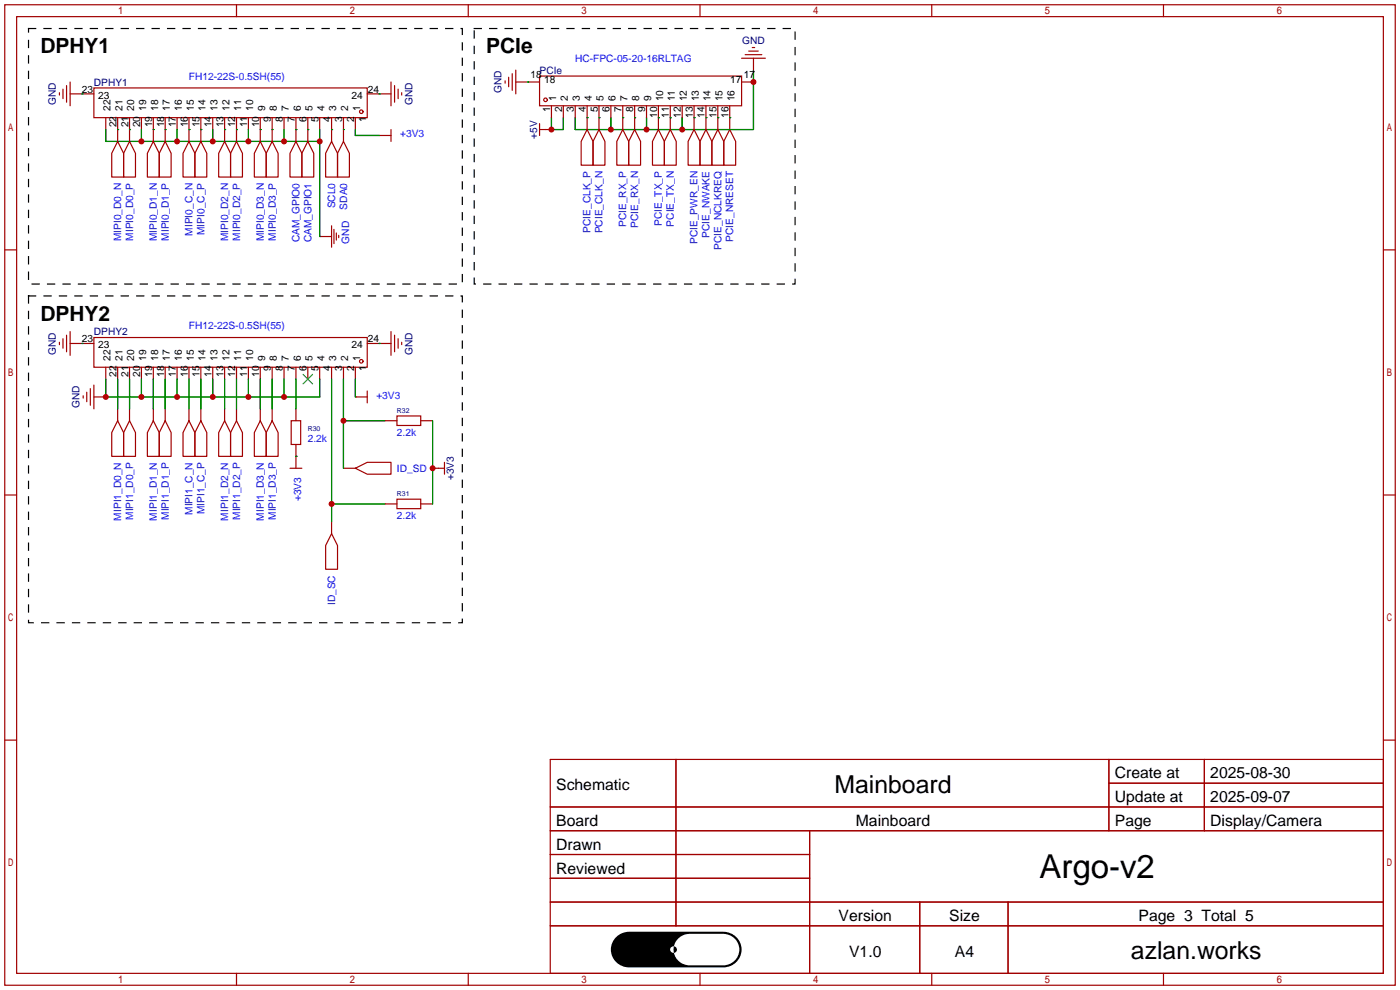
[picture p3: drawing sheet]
<svg xmlns="http://www.w3.org/2000/svg" width="299mm" height="212mm" viewBox="0 0 299 212" stroke-linecap="round" stroke-linejoin="round" font-family="sans-serif">
<g fill="none" stroke="#a10000" stroke-width=".25">
<path d="M1 1h297.2v209.6h-297.2zM3.6 3.6h292.1v204.4h-292.1zM50.5 1v2.6M100.1 1v2.6M149.6 1v2.6M199.1 1v2.6M248.7 1v2.6M1 53.4h2.6M295.7 53.4h2.5M1 105.8h2.6M295.7 105.8h2.5M1 158.2h2.6"/>
<path d="M295.7 158.2h2.5M117.6 162.3h178.1v45.7h-178.1zM117.6 172.5h178.1M117.6 177.5h178.1M144.5 162.3v35.6M173 177.5v30.5M237 162.3v15.2M237 167.4h58.7M257.4 162.3v15.2M117.6 182.6h55.4M117.6 192.8h178.1M117.6 187.7h55.4"/>
<path d="M117.6 197.9h178.1M196.6 192.8v15.2M215.4 192.8v15.2M50.5 208v2.6M100.1 208v2.6M149.6 208v2.6M199.1 208v2.6M248.7 208v2.6"/>
</g>
<path d="M131.7 200.3a4 4 0 0 1 2.8-1.2h20.1a3.8 3.8 0 0 1 3.9 3.8 3.8 3.8 0 0 1-3.9 3.9h-20.1a3.8 3.8 0 0 1-3.6-2.3 3.8 3.8 0 0 1 .8-4.2z" fill="#000"/>
<path d="M143.4 202.4l.6-.2v1.4a.71 .71 0 0 1-.7-.3 .71 .71 0 0 1 .1-.9zM145 200.6a3.5 3.5 0 0 1 2.4-1h7.1a3.4 3.4 0 0 1 3.5 3.3 3.4 3.4 0 0 1-3.5 3.4h-7.1a3.5 3.5 0 0 1-3.4-2.7 .71 .71 0 0 0 .7-.7 .71 .71 0 0 0-.7-.7l.2-.6z" fill="#fff"/>
<g fill="none" stroke="#a10000" stroke-width=".25">
<path d="M12.7 19.8v.5M13.5 19.1v2M14.2 18.3v3.5M15 17.5v5.1M20.1 18.8h58.4v6.3h-58.4zM83.6 17.5v5.1M84.3 18.3v3.5M85.1 19.1v2M85.9 19.8v.5M107.9 17.3v.5M108.7 16.5v2M109.5 15.7v3.6"/>
<path d="M110.2 17.5h5.1M110.2 15v5.1M115.3 16.3h43.2v6.3h-43.2zM158.5 12.4h5.1M158.5 17.5h2.5M159.3 11.7h3.5M160 10.9h2.1M160.8 10.2h.5M161 12.4v2.6M15 20.1h5.1M22.6 25.1v2.6M25.1 30.2l1.3 2.6v5h-2.5v-5z"/>
<path d="M25.1 25.1v5.1M27.7 30.2l1.3 2.6v5h-2.6v-5zM27.7 25.1v5.1M30.2 25.1v2.6M32.8 30.2l1.2 2.6v5h-2.5v-5zM32.8 25.1v5.1M35.3 30.2l1.3 2.6v5h-2.6v-5zM35.3 25.1v5.1M37.8 25.1v2.6M40.4 30.2l1.3 2.6v5h-2.6v-5zM40.4 25.1v5.1M42.9 30.2l1.3 2.6v5h-2.5v-5z"/>
<path d="M42.9 25.1v5.1M45.5 25.1v2.6M48 30.2l1.3 2.6v5h-2.6v-5zM48 25.1v5.1M50.5 30.2l1.3 2.6v5h-2.5v-5zM50.5 25.1v5.1M53.1 25.1v2.6M55.6 30.2l1.3 2.6v5h-2.5v-5zM55.6 25.1v5.1M58.2 30.2l1.2 2.6v5h-2.5v-5zM58.2 25.1v5.1M60.7 25.1v2.6"/>
<path d="M63.2 30.2l1.3 2.6v5h-2.5v-5zM63.2 25.1v5.1M65.8 30.2l1.3 2.6v5h-2.6v-5zM65.8 25.1v5.1M68.3 25.1v2.6M70.9 30.2l1.2 2.6v5h-2.5v-5zM70.9 25.1v5.1M73.4 30.2l1.3 2.6v5h-2.6v-5zM73.4 25.1v5.1M75.9 25.1v2.6M78.5 20.1h5.1M81 29h.1"/>
<path d="M81 29h2.6M83.6 27.7v2.5M115.3 27.7h2.6M115.3 26.4v2.6M117.9 22.6v2.5M120.4 22.6v2.5M122.9 22.6v2.5M125.5 27.7l1.2 2.5v5.1h-2.5v-5.1zM125.5 22.6v5.1M128 27.7l1.3 2.5v5.1h-2.6v-5.1zM128 22.6v5.1M130.6 22.6v2.5"/>
<path d="M133.1 27.7l1.3 2.5v5.1h-2.6v-5.1zM133.1 22.6v5.1M135.6 27.7l1.3 2.5v5.1h-2.5v-5.1zM135.6 22.6v5.1M138.2 22.6v2.5M140.7 27.7l1.3 2.5v5.1h-2.6v-5.1zM140.7 22.6v5.1M143.3 27.7l1.2 2.5v5.1h-2.5v-5.1zM143.3 22.6v5.1M145.8 22.6v2.5M148.3 27.7l1.3 2.5v5.1h-2.5v-5.1zM148.3 22.6v5.1"/>
<path d="M150.9 27.7l1.2 2.5v5.1h-2.5v-5.1zM150.9 22.6v5.1M153.4 27.7l1.3 2.5v5.1h-2.6v-5.1zM153.4 22.6v5.1M156 27.7l1.2 2.5v5.1h-2.5v-5.1zM156 22.6v5.1M68.3 50.5h.1M68.3 50.5h2.6M70.9 48.3v4.5M71.4 49v3.1M71.9 49.8v1.5M72.4 50.3v.5"/>
<path d="M12.7 73.2v.5M13.5 72.4v2M14.2 71.6v3.6M15 73.4h5.1M15 70.9v5M20.1 72.1h58.4v6.4h-58.4zM22.6 78.5v2.5M25.1 78.5v2.5M27.7 78.5v2.5M30.2 78.5v2.5M32.8 78.5v2.5M35.3 78.5v2.5"/>
<path d="M37.8 78.5v2.5M40.4 78.5v2.5M42.9 78.5v2.5M45.5 78.5v2.5M48 78.5v2.5M50.5 78.5v2.5M53.1 78.5v2.5M55.6 78.5v2.5M58.2 78.5v2.5M60.7 78.5v2.5M63.2 78.5v2.5M65.8 78.5v2.5"/>
<path d="M68.3 78.5v2.5M70.9 78.5v2.5M73.4 78.5v2.5M75.9 78.5v2.5M78.5 73.4h5.1M83.6 70.9v5M84.3 71.6v3.6M85.1 72.4v2M85.9 73.2v.5M17.8 84.6v.5M18.5 83.8v2.1M19.3 83.1v3.5"/>
<path d="M20.1 84.8h2.5M20.1 82.3v5.1M25.1 89.9l1.3 2.6v5h-2.5v-5zM25.1 87.4v2.5M27.7 89.9l1.3 2.6v5h-2.6v-5zM27.7 87.4v2.5M32.8 89.9l1.2 2.6v5h-2.5v-5zM32.8 87.4v2.5M35.3 89.9l1.3 2.6v5h-2.6v-5zM35.3 87.4v2.5M40.4 89.9l1.3 2.6v5h-2.6v-5zM40.4 87.4v2.5"/>
<path d="M42.9 89.9l1.3 2.6v5h-2.5v-5zM42.9 87.4v2.5M48 89.9l1.3 2.6v5h-2.6v-5zM48 87.4v2.5M50.5 89.9l1.3 2.6v5h-2.5v-5zM50.5 87.4v2.5M55.6 89.9l1.3 2.6v5h-2.5v-5zM55.6 87.4v2.5M58.2 89.9l1.2 2.6v5h-2.5v-5zM58.2 87.4v2.5M62.2 89.9h2.1v5.1h-2.1zM63.2 97.5h.1"/>
<path d="M63.2 87.4v2.5M63.2 95v5.1M75.9 84.8h.1M75.9 84.8h2.6M78.5 83.6v2.5M82.3 89.9h2.5M84.8 88.9h5.1v2h-5.1zM89.9 89.9h2.6M95 98.8v2.5M62 100.1h2.5M70.9 114l1.2 2.6v5.1h-2.5v-5.1zM70.9 111.5v2.5"/>
<path d="M73.4 100.1h2.5M75.9 100.1l2.6-1.3h5.1v2.5h-5.1zM82.3 107.7h2.5M84.8 106.7h5.1v2h-5.1zM89.9 107.7h2.6M92.5 100.1h2.5"/>
<circle cx="77.2" cy="23.9" r=".38"/>
<circle cx="116.6" cy="21.3" r=".38"/>
<circle cx="77.2" cy="77.2" r=".38"/>
</g>
<g fill="none" stroke="#008700" stroke-width=".25">
<path d="M112.8 17.5h.1M161 15v12.7h-38.1v-2.6M17.5 20.1h.1M22.6 27.7v2.5h45.7M25.1 27.7h.1M27.7 27.7h.1M30.2 27.7v2.5M32.8 27.7h.1M35.3 27.7h.1M37.8 27.7v2.5M40.4 27.7h.1M42.9 27.7h.1"/>
<path d="M45.5 27.7v2.5M48 27.7h.1M50.5 27.7h.1M53.1 27.7v2.5M55.6 27.7h.1M58.2 27.7h.1M60.7 27.7v2.5M63.2 27.7h.1M65.8 27.7h.1M68.3 27.7v22.8M70.9 27.7h.1M73.4 27.7h.1"/>
<path d="M75.9 27.7v1.3h5.1M81 20.1h.1M117.9 25.1v2.6h2.5v-2.6M125.5 25.1h.1M128 25.1h.1M130.6 25.1v2.6M133.1 25.1h.1M135.6 25.1h.1M138.2 25.1v2.6M140.7 25.1h.1M143.3 25.1h.1M145.8 25.1v2.6"/>
<path d="M148.3 25.1h.1M150.9 25.1h.1M153.4 25.1h.1M156 25.1h.1M17.5 73.4h.1M81 73.4h.1M22.6 81v3.8h45.7v-3.8M25.1 81v6.4M27.7 81v6.4M30.2 81v3.8M32.8 81v6.4M35.3 81v6.4"/>
<path d="M37.8 81v3.8M40.4 81v6.4M42.9 81v6.4M45.5 81v3.8M48 81v6.4M50.5 81v6.4M53.1 81v3.8M55.6 81v6.4M58.2 81v6.4M60.7 81v3.8M63.2 97.5h.1M63.2 81v6.4"/>
<path d="M70.9 81v30.5M73.4 89.9h8.9M73.4 81v19.1M75.9 81v3.8M92.5 89.9v17.8M70.9 107.7h11.4"/>
</g>
<path d="M64.8 80l2 2M66.8 80l-2 2" fill="none" stroke="#3c3" stroke-width=".25"/>
<path d="M6.1 6.1h92.7v54.6h-92.7zM101.3 6.1h68.6v54.6h-68.6zM6.1 63.2h92.7v69.9h-92.7z" fill="none" stroke="#000" stroke-width=".25" stroke-dasharray="1.5 1.8"/>
<g fill="#c00">
<circle cx="30.2" cy="30.2" r=".63"/>
<circle cx="37.8" cy="30.2" r=".63"/>
<circle cx="45.5" cy="30.2" r=".63"/>
<circle cx="53.1" cy="30.2" r=".63"/>
<circle cx="60.7" cy="30.2" r=".63"/>
<circle cx="68.3" cy="30.2" r=".63"/>
<circle cx="30.2" cy="84.8" r=".63"/>
<circle cx="22.6" cy="84.8" r=".63"/>
<circle cx="37.8" cy="84.8" r=".63"/>
<circle cx="45.5" cy="84.8" r=".63"/>
<circle cx="53.1" cy="84.8" r=".63"/>
<circle cx="60.7" cy="84.8" r=".63"/>
<circle cx="73.4" cy="89.9" r=".63"/>
<circle cx="70.9" cy="107.7" r=".63"/>
<circle cx="92.5" cy="100.1" r=".63"/>
<circle cx="117.9" cy="27.7" r=".63"/>
<circle cx="130.6" cy="27.7" r=".63"/>
<circle cx="138.2" cy="27.7" r=".63"/>
<circle cx="145.8" cy="27.7" r=".63"/>
<circle cx="161" cy="17.5" r=".63"/>
</g>
<text font-size="7.1" x="222.1" y="187.7">Argo-v2</text>
<g font-size="5.3">
<text x="178.4" y="169.4">Mainboard</text>
<text x="241.7" y="205">azlan.works</text>
</g>
<g font-size="4.5">
<text x="8.6" y="11.4">DPHY1</text>
<text x="103.9" y="11.4">PCIe</text>
<text x="8.6" y="68.5">DPHY2</text>
</g>
<g font-size="3.4">
<text x="238.3" y="166.4">Create at</text>
<text x="258.7" y="166.4">2025-08-30</text>
<text x="118.9" y="168.9">Schematic</text>
<text x="238.3" y="171.5">Update at</text>
<text x="258.7" y="171.5">2025-09-07</text>
<text x="118.9" y="176.5">Board</text>
<text x="182.9" y="176.5">Mainboard</text>
<text x="238.3" y="176.5">Page</text>
<text x="258.7" y="176.5">Display/Camera</text>
<text x="118.9" y="181.6">Drawn</text>
<text x="118.9" y="186.7">Reviewed</text>
<text x="179.2" y="196.9">Version</text>
<text x="202.9" y="196.9">Size</text>
<text x="243.4" y="196.9">Page 3 Total 5</text>
<text x="181.5" y="204.5">V1.0</text>
<text x="204.1" y="204.5">A4</text>
</g>
<g font-size="2.2" fill="#000080">
<text x="158.6" y="9.4">GND</text>
<text x="115.3" y="15.7">PCIe</text>
<text x="11.9" y="22.5" transform="rotate(-90 11.9 22.5)">GND</text>
<text x="20.1" y="18.3">DPHY1</text>
<text x="88.1" y="22.5" transform="rotate(-90 88.1 22.5)">GND</text>
<text x="107.2" y="19.9" transform="rotate(-90 107.2 19.9)">GND</text>
<text x="114.8" y="29.7" transform="rotate(-90 114.8 29.7)">+5V</text>
<text x="20.1" y="71.6">DPHY2</text>
<text x="11.9" y="75.8" transform="rotate(-90 11.9 75.8)">GND</text>
<text x="88.1" y="75.8" transform="rotate(-90 88.1 75.8)">GND</text>
<text x="17" y="87.2" transform="rotate(-90 17 87.2)">GND</text>
<text x="97" y="102.6" transform="rotate(-90 97 102.6)">+3V3</text>
</g>
<g font-size="2.2" fill="#00f">
<text x="40.4" y="17">FH12-22S-0.5SH(55)</text>
<text x="122.9" y="13.2">HC-FPC-05-20-16RLTAG</text>
<text x="85.5" y="29.4">+3V3</text>
<text x="71.6" y="44.6" transform="rotate(-90 71.6 44.6)">SCL0</text>
<text x="74.2" y="44.8" transform="rotate(-90 74.2 44.8)">SDA0</text>
<text x="25.9" y="51.6" transform="rotate(-90 25.9 51.6)">MIPI0_D0_N</text>
<text x="28.4" y="51.4" transform="rotate(-90 28.4 51.4)">MIPI0_D0_P</text>
<text x="33.5" y="51.6" transform="rotate(-90 33.5 51.6)">MIPI0_D1_N</text>
<text x="36.1" y="51.4" transform="rotate(-90 36.1 51.4)">MIPI0_D1_P</text>
<text x="41.1" y="50.3" transform="rotate(-90 41.1 50.3)">MIPI0_C_N</text>
<text x="43.7" y="50.2" transform="rotate(-90 43.7 50.2)">MIPI0_C_P</text>
<text x="48.8" y="51.6" transform="rotate(-90 48.8 51.6)">MIPI0_D2_N</text>
<text x="51.3" y="51.4" transform="rotate(-90 51.3 51.4)">MIPI0_D2_P</text>
<text x="56.4" y="51.6" transform="rotate(-90 56.4 51.6)">MIPI0_D3_N</text>
<text x="58.9" y="51.4" transform="rotate(-90 58.9 51.4)">MIPI0_D3_P</text>
<text x="64" y="51.8" transform="rotate(-90 64 51.8)">CAM_GPIO0</text>
<text x="66.5" y="51.8" transform="rotate(-90 66.5 51.8)">CAM_GPIO1</text>
<text x="74.6" y="52.1" transform="rotate(-90 74.6 52.1)">GND</text>
<text x="126.2" y="49.7" transform="rotate(-90 126.2 49.7)">PCIE_CLK_P</text>
<text x="128.8" y="49.9" transform="rotate(-90 128.8 49.9)">PCIE_CLK_N</text>
<text x="133.9" y="48.5" transform="rotate(-90 133.9 48.5)">PCIE_RX_P</text>
<text x="136.4" y="48.7" transform="rotate(-90 136.4 48.7)">PCIE_RX_N</text>
<text x="141.5" y="48.3" transform="rotate(-90 141.5 48.3)">PCIE_TX_P</text>
<text x="144" y="48.4" transform="rotate(-90 144 48.4)">PCIE_TX_N</text>
<text x="149.1" y="52.2" transform="rotate(-90 149.1 52.2)">PCIE_PWR_EN</text>
<text x="151.6" y="50.8" transform="rotate(-90 151.6 50.8)">PCIE_NWAKE</text>
<text x="154.2" y="53.4" transform="rotate(-90 154.2 53.4)">PCIE_NCLKREQ</text>
<text x="156.7" y="51.7" transform="rotate(-90 156.7 51.7)">PCIE_NRESET</text>
<text x="40.4" y="70.4">FH12-22S-0.5SH(55)</text>
<text x="80.4" y="85.2">+3V3</text>
<text x="65.8" y="94.5">2.2k</text>
<text x="84.8" y="93.2">2.2k</text>
<text x="84.8" y="100.8">ID_SD</text>
<text x="64.4" y="107.2" transform="rotate(-90 64.4 107.2)">+3V3</text>
<text x="25.9" y="111.2" transform="rotate(-90 25.9 111.2)">MIPI1_D0_N</text>
<text x="28.4" y="111.1" transform="rotate(-90 28.4 111.1)">MIPI1_D0_P</text>
<text x="33.5" y="111.2" transform="rotate(-90 33.5 111.2)">MIPI1_D1_N</text>
<text x="36.1" y="111.1" transform="rotate(-90 36.1 111.1)">MIPI1_D1_P</text>
<text x="41.1" y="110" transform="rotate(-90 41.1 110)">MIPI1_C_N</text>
<text x="43.7" y="109.9" transform="rotate(-90 43.7 109.9)">MIPI1_C_P</text>
<text x="48.8" y="111.2" transform="rotate(-90 48.8 111.2)">MIPI1_D2_N</text>
<text x="51.3" y="111.1" transform="rotate(-90 51.3 111.1)">MIPI1_D2_P</text>
<text x="56.4" y="111.2" transform="rotate(-90 56.4 111.2)">MIPI1_D3_N</text>
<text x="58.9" y="111.1" transform="rotate(-90 58.9 111.1)">MIPI1_D3_P</text>
<text x="84.8" y="111">2.2k</text>
<text x="71.6" y="129.3" transform="rotate(-90 71.6 129.3)">ID_SC</text>
</g>
<g font-size="2.2">
<text x="113.4" y="16.8">18</text>
<text x="116.3" y="17.8">18</text>
<text x="156.1" y="17.8">17</text>
<text x="159" y="16.8">17</text>
<text x="17.5" y="19.8">23</text>
<text x="21" y="21.1">23</text>
<text x="23.6" y="23.7" transform="rotate(-90 23.6 23.7)">22</text>
<text x="26.2" y="23.7" transform="rotate(-90 26.2 23.7)">21</text>
<text x="28.7" y="23.7" transform="rotate(-90 28.7 23.7)">20</text>
<text x="31.2" y="23.7" transform="rotate(-90 31.2 23.7)">19</text>
<text x="33.8" y="23.7" transform="rotate(-90 33.8 23.7)">18</text>
<text x="36.3" y="23.7" transform="rotate(-90 36.3 23.7)">17</text>
<text x="38.9" y="23.7" transform="rotate(-90 38.9 23.7)">16</text>
<text x="41.4" y="23.7" transform="rotate(-90 41.4 23.7)">15</text>
<text x="43.9" y="23.7" transform="rotate(-90 43.9 23.7)">14</text>
<text x="46.5" y="23.7" transform="rotate(-90 46.5 23.7)">13</text>
<text x="49" y="23.7" transform="rotate(-90 49 23.7)">12</text>
<text x="51.6" y="23.7" transform="rotate(-90 51.6 23.7)">11</text>
<text x="54.1" y="23.7" transform="rotate(-90 54.1 23.7)">10</text>
<text x="56.6" y="23.7" transform="rotate(-90 56.6 23.7)">9</text>
<text x="59.2" y="23.7" transform="rotate(-90 59.2 23.7)">8</text>
<text x="61.7" y="23.7" transform="rotate(-90 61.7 23.7)">7</text>
<text x="64.3" y="23.7" transform="rotate(-90 64.3 23.7)">6</text>
<text x="66.8" y="23.7" transform="rotate(-90 66.8 23.7)">5</text>
<text x="69.3" y="23.7" transform="rotate(-90 69.3 23.7)">4</text>
<text x="71.9" y="23.7" transform="rotate(-90 71.9 23.7)">3</text>
<text x="74.4" y="23.7" transform="rotate(-90 74.4 23.7)">2</text>
<text x="75.1" y="21.1">24</text>
<text x="77" y="23.7" transform="rotate(-90 77 23.7)">1</text>
<text x="78.6" y="19.8">24</text>
<text x="117.6" y="23.9" transform="rotate(-90 117.6 23.9)">1</text>
<text x="118.8" y="21.7" transform="rotate(-90 118.8 21.7)">1</text>
<text x="120.1" y="23.9" transform="rotate(-90 120.1 23.9)">2</text>
<text x="121.4" y="21.7" transform="rotate(-90 121.4 21.7)">2</text>
<text x="122.7" y="23.9" transform="rotate(-90 122.7 23.9)">3</text>
<text x="123.9" y="21.7" transform="rotate(-90 123.9 21.7)">3</text>
<text x="125.2" y="23.9" transform="rotate(-90 125.2 23.9)">4</text>
<text x="126.5" y="21.7" transform="rotate(-90 126.5 21.7)">4</text>
<text x="127.7" y="23.9" transform="rotate(-90 127.7 23.9)">5</text>
<text x="129" y="21.7" transform="rotate(-90 129 21.7)">5</text>
<text x="130.3" y="23.9" transform="rotate(-90 130.3 23.9)">6</text>
<text x="131.5" y="21.7" transform="rotate(-90 131.5 21.7)">6</text>
<text x="132.8" y="23.9" transform="rotate(-90 132.8 23.9)">7</text>
<text x="134.1" y="21.7" transform="rotate(-90 134.1 21.7)">7</text>
<text x="135.4" y="23.9" transform="rotate(-90 135.4 23.9)">8</text>
<text x="136.6" y="21.7" transform="rotate(-90 136.6 21.7)">8</text>
<text x="137.9" y="23.9" transform="rotate(-90 137.9 23.9)">9</text>
<text x="139.2" y="21.7" transform="rotate(-90 139.2 21.7)">9</text>
<text x="141.7" y="21.7" transform="rotate(-90 141.7 21.7)">10</text>
<text x="144.2" y="21.7" transform="rotate(-90 144.2 21.7)">11</text>
<text x="146.8" y="21.7" transform="rotate(-90 146.8 21.7)">12</text>
<text x="149.3" y="21.7" transform="rotate(-90 149.3 21.7)">13</text>
<text x="151.9" y="21.7" transform="rotate(-90 151.9 21.7)">14</text>
<text x="154.4" y="21.7" transform="rotate(-90 154.4 21.7)">15</text>
<text x="156.9" y="21.7" transform="rotate(-90 156.9 21.7)">16</text>
<text x="24.9" y="27.2" transform="rotate(-90 24.9 27.2)">22</text>
<text x="27.4" y="27.2" transform="rotate(-90 27.4 27.2)">21</text>
<text x="30" y="27.2" transform="rotate(-90 30 27.2)">20</text>
<text x="32.5" y="27.2" transform="rotate(-90 32.5 27.2)">19</text>
<text x="35.1" y="27.2" transform="rotate(-90 35.1 27.2)">18</text>
<text x="37.6" y="27.2" transform="rotate(-90 37.6 27.2)">17</text>
<text x="40.1" y="27.2" transform="rotate(-90 40.1 27.2)">16</text>
<text x="42.7" y="27.2" transform="rotate(-90 42.7 27.2)">15</text>
<text x="45.2" y="27.2" transform="rotate(-90 45.2 27.2)">14</text>
<text x="47.8" y="27.2" transform="rotate(-90 47.8 27.2)">13</text>
<text x="50.3" y="27.2" transform="rotate(-90 50.3 27.2)">12</text>
<text x="52.8" y="27.2" transform="rotate(-90 52.8 27.2)">11</text>
<text x="55.4" y="27.2" transform="rotate(-90 55.4 27.2)">10</text>
<text x="57.9" y="26" transform="rotate(-90 57.9 26)">9</text>
<text x="60.5" y="26" transform="rotate(-90 60.5 26)">8</text>
<text x="63" y="26" transform="rotate(-90 63 26)">7</text>
<text x="65.5" y="26" transform="rotate(-90 65.5 26)">6</text>
<text x="68.1" y="26" transform="rotate(-90 68.1 26)">5</text>
<text x="70.6" y="26" transform="rotate(-90 70.6 26)">4</text>
<text x="73.2" y="26" transform="rotate(-90 73.2 26)">3</text>
<text x="75.7" y="26" transform="rotate(-90 75.7 26)">2</text>
<text x="78.2" y="26" transform="rotate(-90 78.2 26)">1</text>
<text x="140.4" y="25.1" transform="rotate(-90 140.4 25.1)">10</text>
<text x="143" y="25.1" transform="rotate(-90 143 25.1)">11</text>
<text x="145.5" y="25.1" transform="rotate(-90 145.5 25.1)">12</text>
<text x="148.1" y="25.1" transform="rotate(-90 148.1 25.1)">13</text>
<text x="150.6" y="25.1" transform="rotate(-90 150.6 25.1)">14</text>
<text x="153.1" y="25.1" transform="rotate(-90 153.1 25.1)">15</text>
<text x="155.7" y="25.1" transform="rotate(-90 155.7 25.1)">16</text>
<text x="17.5" y="73.1">23</text>
<text x="21" y="74.4">23</text>
<text x="23.6" y="77.1" transform="rotate(-90 23.6 77.1)">22</text>
<text x="26.2" y="77.1" transform="rotate(-90 26.2 77.1)">21</text>
<text x="28.7" y="77.1" transform="rotate(-90 28.7 77.1)">20</text>
<text x="31.2" y="77.1" transform="rotate(-90 31.2 77.1)">19</text>
<text x="33.8" y="77.1" transform="rotate(-90 33.8 77.1)">18</text>
<text x="36.3" y="77.1" transform="rotate(-90 36.3 77.1)">17</text>
<text x="38.9" y="77.1" transform="rotate(-90 38.9 77.1)">16</text>
<text x="41.4" y="77.1" transform="rotate(-90 41.4 77.1)">15</text>
<text x="43.9" y="77.1" transform="rotate(-90 43.9 77.1)">14</text>
<text x="46.5" y="77.1" transform="rotate(-90 46.5 77.1)">13</text>
<text x="49" y="77.1" transform="rotate(-90 49 77.1)">12</text>
<text x="51.6" y="77.1" transform="rotate(-90 51.6 77.1)">11</text>
<text x="54.1" y="77.1" transform="rotate(-90 54.1 77.1)">10</text>
<text x="56.6" y="77.1" transform="rotate(-90 56.6 77.1)">9</text>
<text x="59.2" y="77.1" transform="rotate(-90 59.2 77.1)">8</text>
<text x="61.7" y="77.1" transform="rotate(-90 61.7 77.1)">7</text>
<text x="64.3" y="77.1" transform="rotate(-90 64.3 77.1)">6</text>
<text x="66.8" y="77.1" transform="rotate(-90 66.8 77.1)">5</text>
<text x="69.3" y="77.1" transform="rotate(-90 69.3 77.1)">4</text>
<text x="71.9" y="77.1" transform="rotate(-90 71.9 77.1)">3</text>
<text x="74.4" y="77.1" transform="rotate(-90 74.4 77.1)">2</text>
<text x="75.1" y="74.4">24</text>
<text x="77" y="77.1" transform="rotate(-90 77 77.1)">1</text>
<text x="78.6" y="73.1">24</text>
<text x="24.9" y="80.5" transform="rotate(-90 24.9 80.5)">22</text>
<text x="27.4" y="80.5" transform="rotate(-90 27.4 80.5)">21</text>
<text x="30" y="80.5" transform="rotate(-90 30 80.5)">20</text>
<text x="32.5" y="80.5" transform="rotate(-90 32.5 80.5)">19</text>
<text x="35.1" y="80.5" transform="rotate(-90 35.1 80.5)">18</text>
<text x="37.6" y="80.5" transform="rotate(-90 37.6 80.5)">17</text>
<text x="40.1" y="80.5" transform="rotate(-90 40.1 80.5)">16</text>
<text x="42.7" y="80.5" transform="rotate(-90 42.7 80.5)">15</text>
<text x="45.2" y="80.5" transform="rotate(-90 45.2 80.5)">14</text>
<text x="47.8" y="80.5" transform="rotate(-90 47.8 80.5)">13</text>
<text x="50.3" y="80.5" transform="rotate(-90 50.3 80.5)">12</text>
<text x="52.8" y="80.5" transform="rotate(-90 52.8 80.5)">11</text>
<text x="55.4" y="80.5" transform="rotate(-90 55.4 80.5)">10</text>
<text x="57.9" y="79.3" transform="rotate(-90 57.9 79.3)">9</text>
<text x="60.5" y="79.3" transform="rotate(-90 60.5 79.3)">8</text>
<text x="63" y="79.3" transform="rotate(-90 63 79.3)">7</text>
<text x="65.5" y="79.3" transform="rotate(-90 65.5 79.3)">6</text>
<text x="68.1" y="79.3" transform="rotate(-90 68.1 79.3)">5</text>
<text x="70.6" y="79.3" transform="rotate(-90 70.6 79.3)">4</text>
<text x="73.2" y="79.3" transform="rotate(-90 73.2 79.3)">3</text>
<text x="75.7" y="79.3" transform="rotate(-90 75.7 79.3)">2</text>
<text x="78.2" y="79.3" transform="rotate(-90 78.2 79.3)">1</text>
</g>
<g font-size="1.5" fill="#000080">
<text x="84.8" y="88.3">R32</text>
<text x="65.8" y="92.1">R30</text>
<text x="84.8" y="106.1">R31</text>
</g>
</svg>
